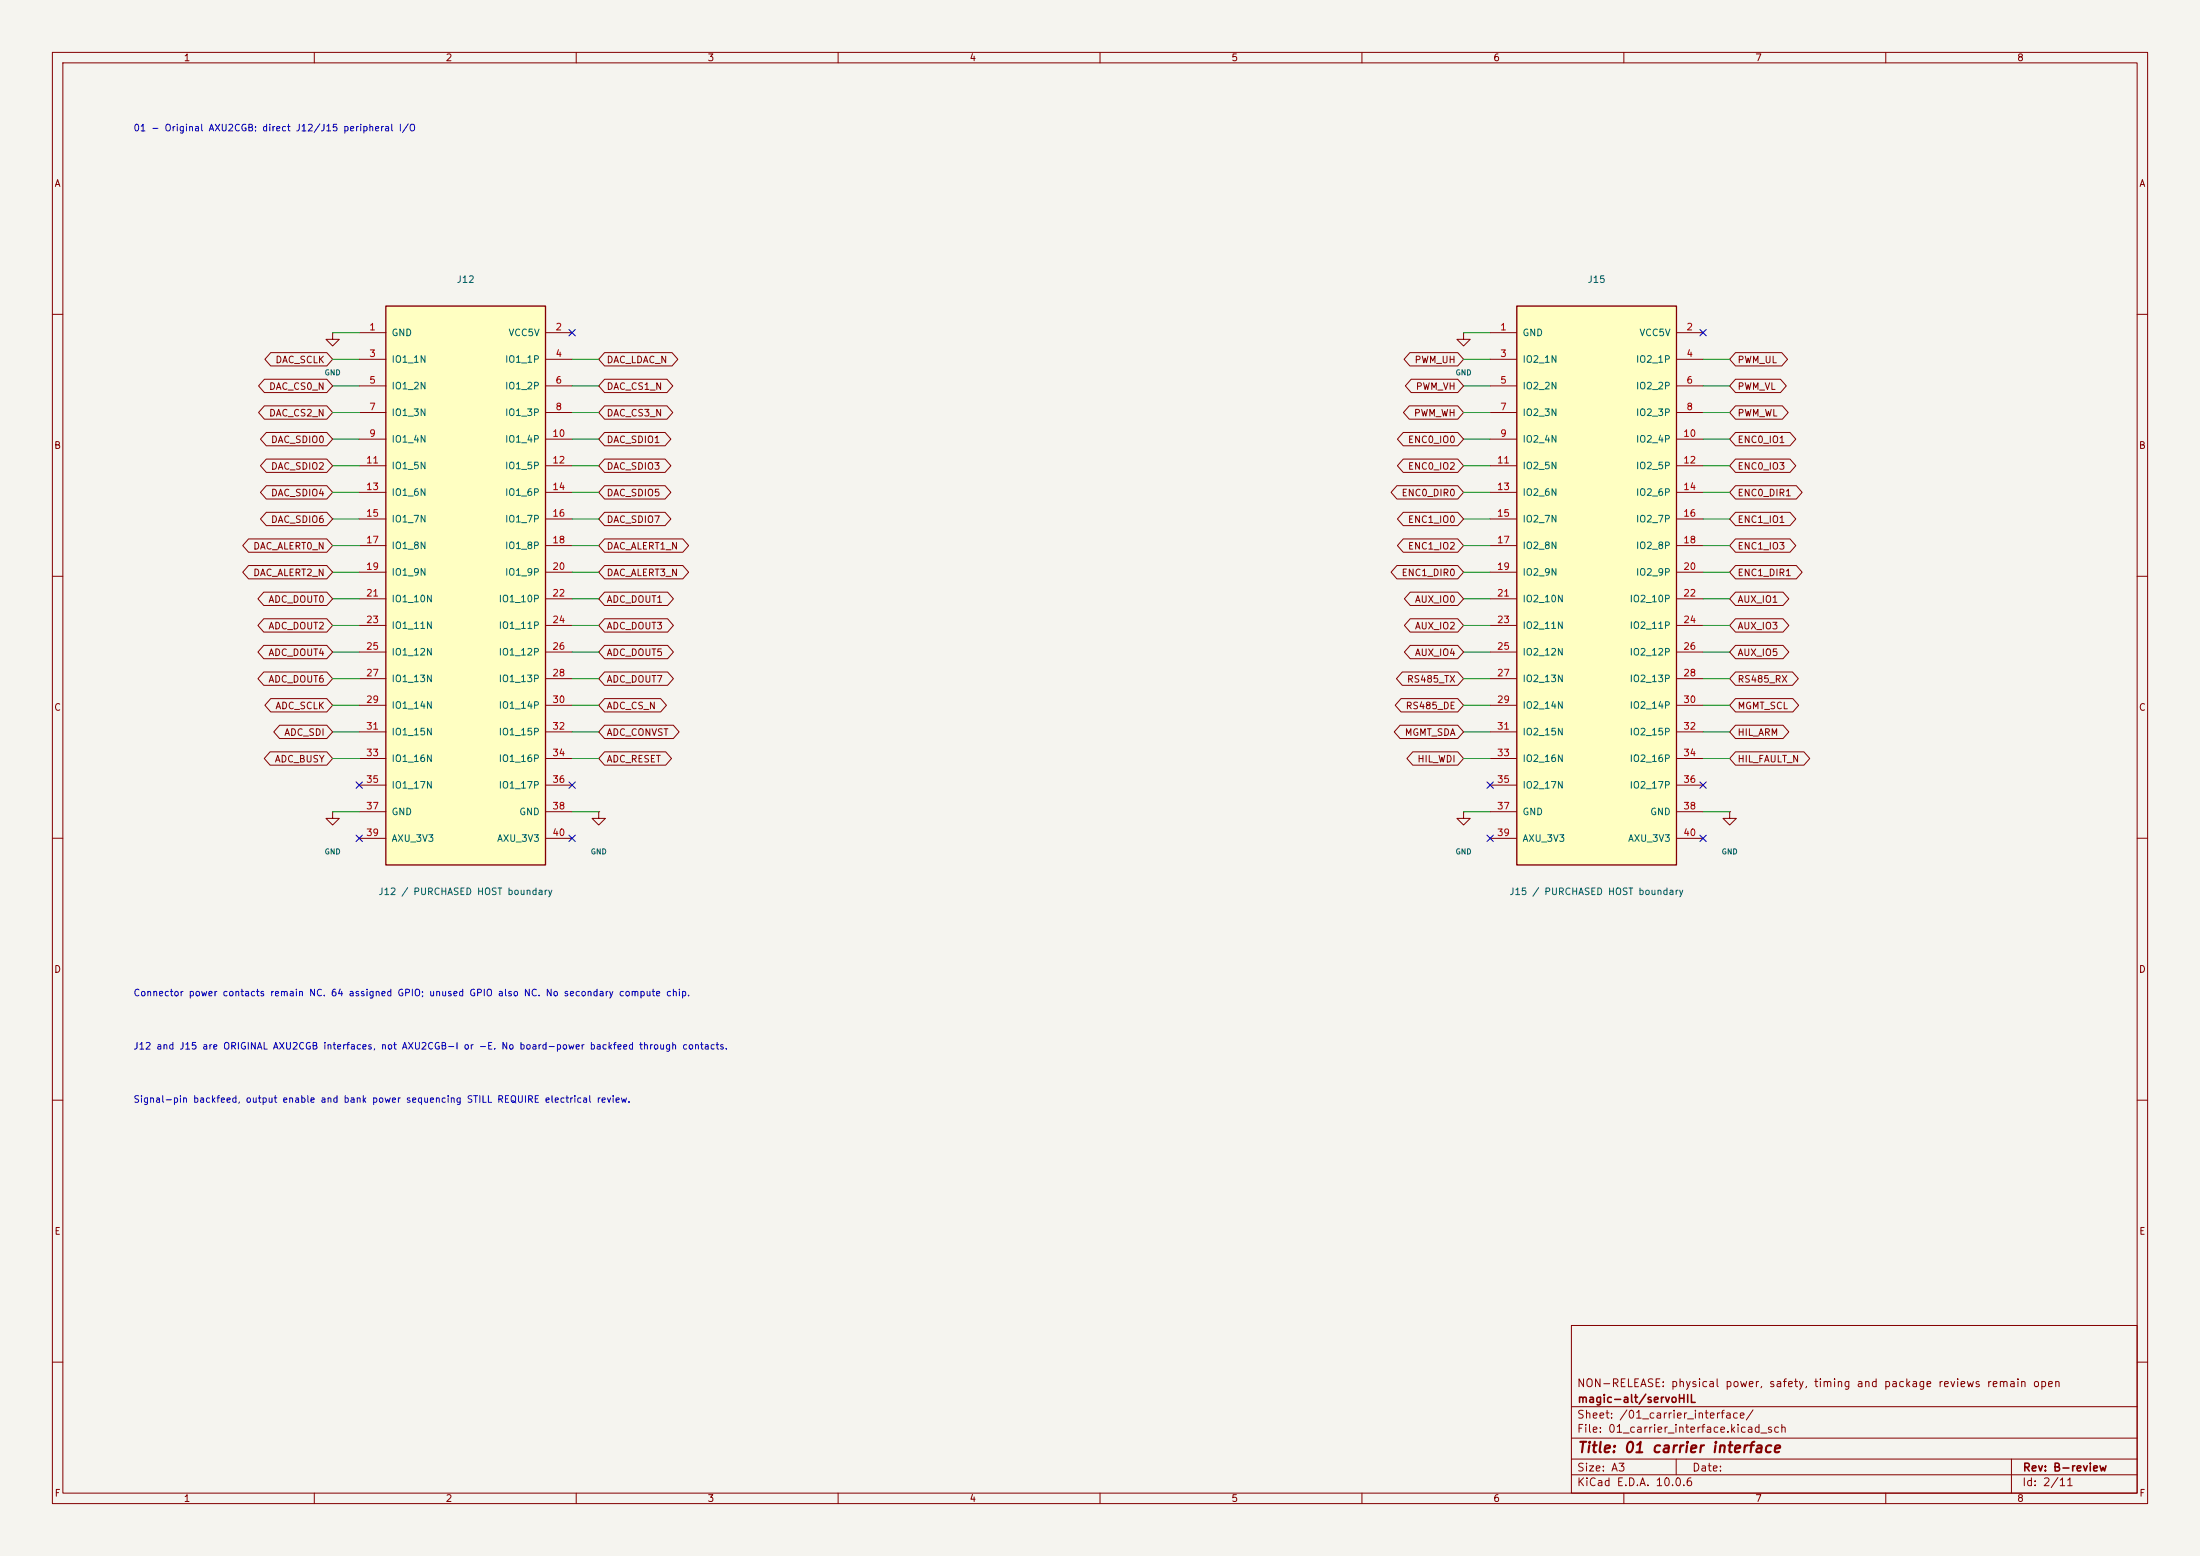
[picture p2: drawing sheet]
<svg xmlns="http://www.w3.org/2000/svg" width="420mm" height="297mm" viewBox="0 0 420 297" stroke-linecap="round" stroke-linejoin="round" font-family="sans-serif">
<path d="M0 0h420v297h-420z" fill="#f5f4ef" stroke="#f5f4ef" stroke-width=".19"/>
<g fill="none" stroke="#840000" stroke-width=".19">
<path d="M10 10h400v277h-400zM12 12h396v273h-396zM60 10v2M110 10v2M160 10v2M210 10v2M260 10v2M310 10v2M360 10v2M10 60h2M408 60h2M10 110h2"/>
<path d="M408 110h2M10 160h2M114.3 154.9v1.3h1.3l-1.3 1.3-1.3-1.3h1.3M114.3 154.9h.1M279.4 154.9v1.3h1.3l-1.3 1.3-1.3-1.3h1.3M279.4 154.9h.1M408 160h2M10 210h2M408 210h2M300 253h108v32h-108zM10 260h2M300 278.5h108"/>
<path d="M300 274.5h108M300 268.5h108M320 278.5v3M384 278.5v6.5M408 260h2M60 285v2M110 285v2M160 285v2M210 285v2M260 285v2M300 281.5h108M310 285v2"/>
<path d="M360 285v2"/>
</g>
<path d="M73.7 58.4h30.4v106.7h-30.4z" fill="#ffffc2"/>
<path d="M73.7 58.4h30.4v106.7h-30.4z" fill="none" stroke="#840000" stroke-width=".25"/>
<g fill="none" stroke="#840000" stroke-width=".19">
<path d="M63.5 63.5v1.3h1.3l-1.3 1.2-1.3-1.2h1.3M63.5 63.5h.1M68.6 63.5h5.1M68.6 68.6h5.1M68.6 73.7h5.1M68.6 78.7h5.1M104.1 63.5h5.1M104.1 68.6h5.1M104.1 73.7h5.1M104.1 78.7h5.1M68.6 83.8h5.1M68.6 88.9h5.1"/>
<path d="M68.6 94h5.1M68.6 99.1h5.1M104.1 83.8h5.1M104.1 88.9h5.1M104.1 94h5.1M104.1 99.1h5.1M68.6 104.1h5.1M68.6 109.2h5.1M68.6 114.3h5.1M68.6 119.4h5.1M104.1 104.1h5.1M104.1 109.2h5.1"/>
<path d="M104.1 114.3h5.1M104.1 119.4h5.1M68.6 124.5h5.1M68.6 129.5h5.1M68.6 134.6h5.1M68.6 139.7h5.1M104.1 124.5h5.1M104.1 129.5h5.1M104.1 134.6h5.1M104.1 139.7h5.1M63.5 154.9v1.3h1.3l-1.3 1.3-1.3-1.3h1.3M63.5 154.9h.1"/>
<path d="M68.6 144.8h5.1M68.6 149.9h5.1M68.6 154.9h5.1M104.1 144.8h5.1M104.1 149.9h5.1M104.1 154.9h5.1M68.6 160h5.1M104.1 160h5.1"/>
</g>
<path d="M289.6 58.4h30.4v106.7h-30.4z" fill="#ffffc2"/>
<path d="M289.6 58.4h30.4v106.7h-30.4z" fill="none" stroke="#840000" stroke-width=".25"/>
<g fill="none" stroke="#840000" stroke-width=".19">
<path d="M50.5 72.4h11.9l1.1 1.3-1.1 1.2h-11.9l-1.1-1.2zM50.5 77.5h11.9l1.1 1.2-1.1 1.3h-11.9l-1.1-1.3zM51.7 67.3h10.7l1.1 1.3-1.1 1.3h-10.7l-1.1-1.3zM115.4 67.3h12.9l1.1 1.3-1.1 1.3h-12.9l-1.1-1.3zM115.4 77.5h11.9l1.1 1.2-1.1 1.3h-11.9l-1.1-1.3zM115.4 72.4h11.9l1.1 1.3-1.1 1.2h-11.9l-1.1-1.2zM269 77.5h9.3l1.1 1.2-1.1 1.3h-9.3l-1.1-1.3zM269.2 67.3h9.1l1.1 1.3-1.1 1.3h-9.1l-1.2-1.3zM269.4 72.4h8.9l1.1 1.3-1.1 1.2h-8.9l-1.1-1.2zM279.4 63.5v1.3h1.3l-1.3 1.2-1.3-1.2h1.3M279.4 63.5h.1M284.5 63.5h5.1"/>
<path d="M284.5 68.6h5.1M284.5 73.7h5.1M284.5 78.7h5.1M320 63.5h5.1M320 68.6h5.1M320 73.7h5.1M320 78.7h5.1M331.3 77.5h9l1.1 1.2-1.1 1.3h-9l-1.1-1.3zM331.3 72.4h8.6l1.1 1.3-1.1 1.2h-8.6l-1.1-1.2zM331.3 67.3h8.8l1.2 1.3-1.2 1.3h-8.8l-1.1-1.3zM50.8 92.7h11.6l1.1 1.3-1.1 1.3h-11.6l-1.1-1.3zM50.8 97.8h11.6l1.1 1.3-1.1 1.2h-11.6l-1.1-1.2z"/>
<path d="M50.8 82.5h11.6l1.1 1.3-1.1 1.3h-11.6l-1.1-1.3zM50.8 87.6h11.6l1.1 1.3-1.1 1.3h-11.6l-1.1-1.3zM115.4 82.5h11.6l1.1 1.3-1.1 1.3h-11.6l-1.1-1.3zM115.4 97.8h11.6l1.1 1.3-1.1 1.2h-11.6l-1.1-1.2zM115.4 92.7h11.6l1.1 1.3-1.1 1.3h-11.6l-1.1-1.3zM115.4 87.6h11.6l1.1 1.3-1.1 1.3h-11.6l-1.1-1.3zM266.7 92.7h11.6l1.1 1.3-1.1 1.3h-11.6l-1.1-1.3zM267.9 97.8h10.4l1.1 1.3-1.1 1.2h-10.4l-1.1-1.2zM267.9 82.5h10.4l1.1 1.3-1.1 1.3h-10.4l-1.1-1.3zM267.9 87.6h10.4l1.1 1.3-1.1 1.3h-10.4l-1.1-1.3zM284.5 83.8h5.1M284.5 88.9h5.1"/>
<path d="M284.5 94h5.1M284.5 99.1h5.1M320 83.8h5.1M320 88.9h5.1M320 94h5.1M320 99.1h5.1M331.3 82.5h10.4l1.1 1.3-1.1 1.3h-10.4l-1.1-1.3zM331.3 87.6h10.4l1.1 1.3-1.1 1.3h-10.4l-1.1-1.3zM331.3 92.7h11.6l1.1 1.3-1.1 1.3h-11.6l-1.1-1.3zM331.3 97.8h10.4l1.1 1.3-1.1 1.2h-10.4l-1.1-1.2zM47.4 107.9h15l1.1 1.3-1.1 1.3h-15l-1.1-1.3zM47.4 102.9h15l1.1 1.2-1.1 1.3h-15l-1.1-1.3z"/>
<path d="M50.4 118.1h12l1.1 1.3-1.1 1.3h-12l-1.2-1.3zM50.4 113h12l1.1 1.3-1.1 1.3h-12l-1.2-1.3zM115.4 118.1h12l1.2 1.3-1.2 1.3h-12l-1.1-1.3zM115.4 107.9h15l1.1 1.3-1.1 1.3h-15l-1.1-1.3zM115.4 113h12l1.2 1.3-1.2 1.3h-12l-1.1-1.3zM115.4 102.9h15l1.1 1.2-1.1 1.3h-15l-1.1-1.3zM266.7 107.9h11.6l1.1 1.3-1.1 1.3h-11.6l-1.1-1.3zM267.9 102.9h10.4l1.1 1.2-1.1 1.3h-10.4l-1.1-1.3zM269.2 118.1h9.1l1.1 1.3-1.1 1.3h-9.1l-1.1-1.3zM269.2 113h9.1l1.1 1.3-1.1 1.3h-9.1l-1.1-1.3zM284.5 104.1h5.1M284.5 109.2h5.1"/>
<path d="M284.5 114.3h5.1M284.5 119.4h5.1M320 104.1h5.1M320 109.2h5.1M320 114.3h5.1M320 119.4h5.1M331.3 102.9h10.4l1.1 1.2-1.1 1.3h-10.4l-1.1-1.3zM331.3 107.9h11.6l1.1 1.3-1.1 1.3h-11.6l-1.1-1.3zM331.3 113h9.1l1.1 1.3-1.1 1.3h-9.1l-1.1-1.3zM331.3 118.1h9.1l1.1 1.3-1.1 1.3h-9.1l-1.1-1.3zM50.4 128.3h12l1.1 1.2-1.1 1.3h-12l-1.2-1.3zM50.4 123.2h12l1.1 1.3-1.1 1.2h-12l-1.2-1.2z"/>
<path d="M51.7 133.3h10.7l1.1 1.3-1.1 1.3h-10.7l-1.1-1.3zM53.4 138.4h9l1.1 1.3-1.1 1.3h-9l-1.1-1.3zM115.4 128.3h12l1.2 1.2-1.2 1.3h-12l-1.1-1.3zM115.4 123.2h12l1.2 1.3-1.2 1.2h-12l-1.1-1.2zM115.4 138.4h13.1l1.1 1.3-1.1 1.3h-13.1l-1.1-1.3zM115.4 133.3h10.7l1.1 1.3-1.1 1.3h-10.7l-1.1-1.3zM267.3 138.4h11l1.1 1.3-1.1 1.3h-11l-1.1-1.3zM267.5 133.3h10.8l1.1 1.3-1.1 1.3h-10.8l-1.2-1.3zM267.7 128.3h10.6l1.1 1.2-1.1 1.3h-10.6l-1.1-1.3zM269.2 123.2h9.1l1.1 1.3-1.1 1.2h-9.1l-1.1-1.2zM284.5 124.5h5.1M284.5 129.5h5.1"/>
<path d="M284.5 134.6h5.1M284.5 139.7h5.1M320 124.5h5.1M320 129.5h5.1M320 134.6h5.1M320 139.7h5.1M331.3 133.3h11l1.1 1.3-1.1 1.3h-11l-1.1-1.3zM331.3 123.2h9.1l1.1 1.3-1.1 1.2h-9.1l-1.1-1.2zM331.3 128.3h10.9l1.1 1.2-1.1 1.3h-10.9l-1.1-1.3zM331.3 138.4h9.1l1.1 1.3-1.1 1.3h-9.1l-1.1-1.3zM51.6 143.5h10.8l1.1 1.3-1.1 1.3h-10.8l-1.2-1.3zM115.4 143.5h11.7l1.1 1.3-1.1 1.3h-11.7l-1.1-1.3z"/>
<path d="M269.7 143.5h8.6l1.1 1.3-1.1 1.3h-8.6l-1.1-1.3zM284.5 144.8h5.1M284.5 149.9h5.1M284.5 154.9h5.1M320 144.8h5.1M320 149.9h5.1M320 154.9h5.1M330.2 154.9v1.3h1.3l-1.3 1.3-1.3-1.3h1.3M330.2 154.9h.1M331.3 143.5h13.1l1.1 1.3-1.1 1.3h-13.1l-1.1-1.3zM284.5 160h5.1M320 160h5.1"/>
</g>
<g fill="none" stroke="#009600" stroke-width=".19">
<path d="M63.5 78.7h5.1M63.5 63.5h5.1M63.5 73.7h5.1M63.5 68.6h5.1M109.2 78.7h5.1M109.2 73.7h5.1M109.2 68.6h5.1M279.4 78.7h5.1M279.4 63.5h5.1M279.4 73.7h5.1M279.4 68.6h5.1M325.1 78.7h5.1"/>
<path d="M325.1 73.7h5.1M325.1 68.6h5.1M63.5 94h5.1M63.5 88.9h5.1M63.5 83.8h5.1M63.5 99.1h5.1M109.2 94h5.1M109.2 88.9h5.1M109.2 83.8h5.1M109.2 99.1h5.1M279.4 94h5.1M279.4 88.9h5.1"/>
<path d="M279.4 83.8h5.1M279.4 99.1h5.1M325.1 94h5.1M325.1 88.9h5.1M325.1 83.8h5.1M325.1 99.1h5.1M63.5 119.4h5.1M63.5 104.1h5.1M63.5 114.3h5.1M63.5 109.2h5.1M109.2 119.4h5.1M109.2 104.1h5.1"/>
<path d="M109.2 114.3h5.1M109.2 109.2h5.1M279.4 119.4h5.1M279.4 104.1h5.1M279.4 114.3h5.1M279.4 109.2h5.1M325.1 119.4h5.1M325.1 104.1h5.1M325.1 114.3h5.1M325.1 109.2h5.1M63.5 129.5h5.1M63.5 139.7h5.1"/>
<path d="M63.5 134.6h5.1M63.5 124.5h5.1M109.2 129.5h5.1M109.2 139.7h5.1M109.2 134.6h5.1M109.2 124.5h5.1M279.4 129.5h5.1M279.4 139.7h5.1M279.4 134.6h5.1M279.4 124.5h5.1M325.1 129.5h5.1M325.1 139.7h5.1"/>
<path d="M325.1 134.6h5.1M325.1 124.5h5.1M63.5 154.9h5.1M63.5 144.8h5.1M109.2 154.9h5.1M109.2 144.8h5.1M279.4 154.9h5.1M279.4 144.8h5.1M325.1 154.9h5.1M325.1 144.8h5.1"/>
</g>
<g fill="none" stroke="#000084" stroke-width=".19">
<path d="M108.6 62.9l1.2 1.2M109.8 62.9l-1.2 1.2M324.5 62.9l1.2 1.2M325.7 62.9l-1.2 1.2M68 149.3l1.2 1.2M68 159.4l1.2 1.2M69.2 149.3l-1.2 1.2M69.2 159.4l-1.2 1.2M108.6 159.4l1.2 1.2M108.6 149.3l1.2 1.2M109.8 159.4l-1.2 1.2M109.8 149.3l-1.2 1.2"/>
<path d="M283.9 149.3l1.2 1.2M283.9 159.4l1.2 1.2M285.1 149.3l-1.2 1.2M285.1 159.4l-1.2 1.2M324.5 159.4l1.2 1.2M324.5 149.3l1.2 1.2M325.7 159.4l-1.2 1.2M325.7 149.3l-1.2 1.2"/>
</g>
<text font-size="2" fill="#840000" x="301" y="277.8">Title: 01 carrier interface</text>
<g font-size="1.5" fill="#840000">
<text x="300.9" y="265.1">NON-RELEASE: physical power, safety, timing and package reviews remain open</text>
<text x="301" y="268.1">magic-alt/servoHIL</text>
<text x="300.9" y="273.8">File: 01_carrier_interface.kicad_sch</text>
<text x="300.9" y="271.1">Sheet: /01_carrier_interface/</text>
<text x="300.9" y="281.2">Size: A3</text>
<text x="322.9" y="281.2">Date:</text>
<text x="386" y="281.2">Rev: B-review</text>
<text x="300.9" y="284">KiCad E.D.A. 10.0.6</text>
<text x="385.9" y="284">Id: 2/11</text>
</g>
<g font-size="1.3" fill="#840000">
<text x="35" y="12">1</text>
<text x="85" y="12">2</text>
<text x="135" y="12">3</text>
<text x="185" y="12">4</text>
<text x="235" y="12">5</text>
<text x="285" y="12">6</text>
<text x="335" y="12">7</text>
<text x="385" y="12">8</text>
<text x="10.3" y="36">A</text>
<text x="408.3" y="36">A</text>
<text x="52.5" y="69.6">DAC_SCLK</text>
<text x="115.7" y="69.6">DAC_LDAC_N</text>
<text x="269.9" y="69.6">PWM_UH</text>
<text x="331.6" y="69.6">PWM_UL</text>
<text x="51.3" y="74.7">DAC_CS0_N</text>
<text x="115.7" y="74.7">DAC_CS1_N</text>
<text x="270.2" y="74.7">PWM_VH</text>
<text x="331.6" y="74.7">PWM_VL</text>
<text x="51.3" y="79.8">DAC_CS2_N</text>
<text x="115.7" y="79.8">DAC_CS3_N</text>
<text x="269.8" y="79.8">PWM_WH</text>
<text x="331.6" y="79.8">PWM_WL</text>
<text x="10.2" y="86">B</text>
<text x="51.6" y="84.9">DAC_SDIO0</text>
<text x="51.6" y="90">DAC_SDIO2</text>
<text x="115.7" y="84.9">DAC_SDIO1</text>
<text x="115.7" y="90">DAC_SDIO3</text>
<text x="268.7" y="84.9">ENC0_IO0</text>
<text x="268.7" y="90">ENC0_IO2</text>
<text x="331.6" y="84.9">ENC0_IO1</text>
<text x="331.6" y="90">ENC0_IO3</text>
<text x="408.2" y="86">B</text>
<text x="51.6" y="95">DAC_SDIO4</text>
<text x="115.7" y="95">DAC_SDIO5</text>
<text x="267.5" y="95">ENC0_DIR0</text>
<text x="331.6" y="95">ENC0_DIR1</text>
<text x="51.6" y="100.1">DAC_SDIO6</text>
<text x="115.7" y="100.1">DAC_SDIO7</text>
<text x="268.7" y="100.1">ENC1_IO0</text>
<text x="331.6" y="100.1">ENC1_IO1</text>
<text x="48.2" y="105.2">DAC_ALERT0_N</text>
<text x="115.7" y="105.2">DAC_ALERT1_N</text>
<text x="268.7" y="105.2">ENC1_IO2</text>
<text x="331.6" y="105.2">ENC1_IO3</text>
<text x="48.2" y="110.3">DAC_ALERT2_N</text>
<text x="115.7" y="110.3">DAC_ALERT3_N</text>
<text x="267.5" y="110.3">ENC1_DIR0</text>
<text x="331.6" y="110.3">ENC1_DIR1</text>
<text x="51.1" y="115.4">ADC_DOUT0</text>
<text x="115.7" y="115.4">ADC_DOUT1</text>
<text x="270" y="115.4">AUX_IO0</text>
<text x="331.6" y="115.4">AUX_IO1</text>
<text x="51.1" y="125.5">ADC_DOUT4</text>
<text x="51.1" y="120.4">ADC_DOUT2</text>
<text x="115.7" y="125.5">ADC_DOUT5</text>
<text x="115.7" y="120.4">ADC_DOUT3</text>
<text x="270" y="125.5">AUX_IO4</text>
<text x="270" y="120.4">AUX_IO2</text>
<text x="331.6" y="125.5">AUX_IO5</text>
<text x="331.6" y="120.4">AUX_IO3</text>
<text x="51.1" y="130.6">ADC_DOUT6</text>
<text x="115.7" y="130.6">ADC_DOUT7</text>
<text x="268.5" y="130.6">RS485_TX</text>
<text x="331.6" y="130.6">RS485_RX</text>
<text x="10.2" y="136">C</text>
<text x="52.5" y="135.7">ADC_SCLK</text>
<text x="115.7" y="135.7">ADC_CS_N</text>
<text x="268.2" y="135.7">RS485_DE</text>
<text x="331.6" y="135.7">MGMT_SCL</text>
<text x="408.2" y="136">C</text>
<text x="54.2" y="140.8">ADC_SDI</text>
<text x="115.7" y="140.8">ADC_CONVST</text>
<text x="268.1" y="140.8">MGMT_SDA</text>
<text x="331.6" y="140.8">HIL_ARM</text>
<text x="52.3" y="145.8">ADC_BUSY</text>
<text x="115.7" y="145.8">ADC_RESET</text>
<text x="270.5" y="145.8">HIL_WDI</text>
<text x="331.6" y="145.8">HIL_FAULT_N</text>
<text x="10.2" y="186">D</text>
<text x="408.2" y="186">D</text>
<text x="10.3" y="236">E</text>
<text x="408.3" y="236">E</text>
<text x="10.3" y="286">F</text>
<text x="35" y="287">1</text>
<text x="85" y="287">2</text>
<text x="135" y="287">3</text>
<text x="185" y="287">4</text>
<text x="235" y="287">5</text>
<text x="285" y="287">6</text>
<text x="335" y="287">7</text>
<text x="385" y="287">8</text>
<text x="408.3" y="286">F</text>
</g>
<g font-size="1.3" fill="#0000c2">
<text x="25.4" y="25.4">01 - Original AXU2CGB: direct J12/J15 peripheral I/O</text>
<text x="25.4" y="190.5">Connector power contacts remain NC. 64 assigned GPIO; unused GPIO also NC. No secondary compute chip.</text>
<text x="25.4" y="200.6">J12 and J15 are ORIGINAL AXU2CGB interfaces, not AXU2CGB-I or -E. No board-power backfeed through contacts.</text>
<text x="25.4" y="210.8">Signal-pin backfeed, output enable and bank power sequencing STILL REQUIRE electrical review.</text>
</g>
<g font-size="1.3" fill="#006464">
<text x="87.1" y="54.3">J12</text>
<text x="303" y="54.3">J15</text>
<text x="74.6" y="64.5">GND</text>
<text x="97" y="64.5">VCC5V</text>
<text x="290.5" y="64.5">GND</text>
<text x="312.9" y="64.5">VCC5V</text>
<text x="74.6" y="69.5">IO1_1N</text>
<text x="96.3" y="69.5">IO1_1P</text>
<text x="290.5" y="69.5">IO2_1N</text>
<text x="312.2" y="69.5">IO2_1P</text>
<text x="74.6" y="74.6">IO1_2N</text>
<text x="96.3" y="74.6">IO1_2P</text>
<text x="290.5" y="74.6">IO2_2N</text>
<text x="312.2" y="74.6">IO2_2P</text>
<text x="74.6" y="79.7">IO1_3N</text>
<text x="96.3" y="79.7">IO1_3P</text>
<text x="290.5" y="79.7">IO2_3N</text>
<text x="312.2" y="79.7">IO2_3P</text>
<text x="74.6" y="84.8">IO1_4N</text>
<text x="74.6" y="89.9">IO1_5N</text>
<text x="96.3" y="84.8">IO1_4P</text>
<text x="96.3" y="89.9">IO1_5P</text>
<text x="290.5" y="84.8">IO2_4N</text>
<text x="290.5" y="89.9">IO2_5N</text>
<text x="312.2" y="84.8">IO2_4P</text>
<text x="312.2" y="89.9">IO2_5P</text>
<text x="74.6" y="94.9">IO1_6N</text>
<text x="96.3" y="94.9">IO1_6P</text>
<text x="290.5" y="94.9">IO2_6N</text>
<text x="312.2" y="94.9">IO2_6P</text>
<text x="74.6" y="100">IO1_7N</text>
<text x="96.3" y="100">IO1_7P</text>
<text x="290.5" y="100">IO2_7N</text>
<text x="312.2" y="100">IO2_7P</text>
<text x="74.6" y="105.1">IO1_8N</text>
<text x="96.3" y="105.1">IO1_8P</text>
<text x="290.5" y="105.1">IO2_8N</text>
<text x="312.2" y="105.1">IO2_8P</text>
<text x="74.6" y="110.2">IO1_9N</text>
<text x="96.3" y="110.2">IO1_9P</text>
<text x="290.5" y="110.2">IO2_9N</text>
<text x="312.2" y="110.2">IO2_9P</text>
<text x="74.6" y="115.3">IO1_10N</text>
<text x="95.1" y="115.3">IO1_10P</text>
<text x="290.5" y="115.3">IO2_10N</text>
<text x="311" y="115.3">IO2_10P</text>
<text x="74.6" y="120.3">IO1_11N</text>
<text x="74.6" y="125.4">IO1_12N</text>
<text x="95.1" y="120.3">IO1_11P</text>
<text x="95.1" y="125.4">IO1_12P</text>
<text x="290.5" y="120.3">IO2_11N</text>
<text x="290.5" y="125.4">IO2_12N</text>
<text x="311" y="120.3">IO2_11P</text>
<text x="311" y="125.4">IO2_12P</text>
<text x="74.6" y="130.5">IO1_13N</text>
<text x="95.1" y="130.5">IO1_13P</text>
<text x="290.5" y="130.5">IO2_13N</text>
<text x="311" y="130.5">IO2_13P</text>
<text x="74.6" y="135.6">IO1_14N</text>
<text x="95.1" y="135.6">IO1_14P</text>
<text x="290.5" y="135.6">IO2_14N</text>
<text x="311" y="135.6">IO2_14P</text>
<text x="74.6" y="140.7">IO1_15N</text>
<text x="95.1" y="140.7">IO1_15P</text>
<text x="290.5" y="140.7">IO2_15N</text>
<text x="311" y="140.7">IO2_15P</text>
<text x="74.6" y="145.7">IO1_16N</text>
<text x="95.1" y="145.7">IO1_16P</text>
<text x="290.5" y="145.7">IO2_16N</text>
<text x="311" y="145.7">IO2_16P</text>
<text x="74.6" y="150.8">IO1_17N</text>
<text x="74.6" y="155.9">GND</text>
<text x="95.1" y="150.8">IO1_17P</text>
<text x="99" y="155.9">GND</text>
<text x="290.5" y="150.8">IO2_17N</text>
<text x="290.5" y="155.9">GND</text>
<text x="311" y="150.8">IO2_17P</text>
<text x="314.9" y="155.9">GND</text>
<text x="74.6" y="161">AXU_3V3</text>
<text x="94.8" y="161">AXU_3V3</text>
<text x="290.5" y="161">AXU_3V3</text>
<text x="310.7" y="161">AXU_3V3</text>
<text x="72.1" y="171.1">J12 / PURCHASED HOST boundary</text>
<text x="288" y="171.1">J15 / PURCHASED HOST boundary</text>
</g>
<g font-size="1.3" fill="#a90000">
<text x="70.4" y="63.4">1</text>
<text x="105.9" y="63.4">2</text>
<text x="286.3" y="63.4">1</text>
<text x="321.8" y="63.4">2</text>
<text x="70.4" y="68.4">3</text>
<text x="105.9" y="68.4">4</text>
<text x="286.3" y="68.4">3</text>
<text x="321.8" y="68.4">4</text>
<text x="70.4" y="73.5">5</text>
<text x="105.9" y="73.5">6</text>
<text x="286.3" y="73.5">5</text>
<text x="321.8" y="73.5">6</text>
<text x="70.4" y="78.6">7</text>
<text x="70.4" y="83.7">9</text>
<text x="105.3" y="83.7">10</text>
<text x="105.9" y="78.6">8</text>
<text x="286.3" y="78.6">7</text>
<text x="286.3" y="83.7">9</text>
<text x="321.2" y="83.7">10</text>
<text x="321.8" y="78.6">8</text>
<text x="69.8" y="88.8">11</text>
<text x="105.3" y="88.8">12</text>
<text x="285.7" y="88.8">11</text>
<text x="321.2" y="88.8">12</text>
<text x="69.8" y="93.8">13</text>
<text x="105.3" y="93.8">14</text>
<text x="285.7" y="93.8">13</text>
<text x="321.2" y="93.8">14</text>
<text x="69.8" y="98.9">15</text>
<text x="105.3" y="98.9">16</text>
<text x="285.7" y="98.9">15</text>
<text x="321.2" y="98.9">16</text>
<text x="69.8" y="104">17</text>
<text x="105.3" y="104">18</text>
<text x="285.7" y="104">17</text>
<text x="321.2" y="104">18</text>
<text x="69.8" y="109.1">19</text>
<text x="105.3" y="109.1">20</text>
<text x="285.7" y="109.1">19</text>
<text x="321.2" y="109.1">20</text>
<text x="69.8" y="114.2">21</text>
<text x="69.8" y="119.2">23</text>
<text x="105.3" y="114.2">22</text>
<text x="105.3" y="119.2">24</text>
<text x="285.7" y="114.2">21</text>
<text x="285.7" y="119.2">23</text>
<text x="321.2" y="114.2">22</text>
<text x="321.2" y="119.2">24</text>
<text x="69.8" y="124.3">25</text>
<text x="105.3" y="124.3">26</text>
<text x="285.7" y="124.3">25</text>
<text x="321.2" y="124.3">26</text>
<text x="69.8" y="129.4">27</text>
<text x="105.3" y="129.4">28</text>
<text x="285.7" y="129.4">27</text>
<text x="321.2" y="129.4">28</text>
<text x="69.8" y="134.5">29</text>
<text x="105.3" y="134.5">30</text>
<text x="285.7" y="134.5">29</text>
<text x="321.2" y="134.5">30</text>
<text x="69.8" y="139.6">31</text>
<text x="105.3" y="139.6">32</text>
<text x="285.7" y="139.6">31</text>
<text x="321.2" y="139.6">32</text>
<text x="69.8" y="144.6">33</text>
<text x="69.8" y="149.7">35</text>
<text x="105.3" y="144.6">34</text>
<text x="105.3" y="149.7">36</text>
<text x="285.7" y="144.6">33</text>
<text x="285.7" y="149.7">35</text>
<text x="321.2" y="144.6">34</text>
<text x="321.2" y="149.7">36</text>
<text x="69.8" y="154.8">37</text>
<text x="105.3" y="154.8">38</text>
<text x="285.7" y="154.8">37</text>
<text x="321.2" y="154.8">38</text>
<text x="69.8" y="159.9">39</text>
<text x="105.3" y="159.9">40</text>
<text x="285.7" y="159.9">39</text>
<text x="321.2" y="159.9">40</text>
</g>
<g font-size="1" fill="#006464">
<text x="61.9" y="71.9">GND</text>
<text x="277.8" y="71.9">GND</text>
<text x="61.9" y="163.3">GND</text>
<text x="112.7" y="163.3">GND</text>
<text x="277.8" y="163.3">GND</text>
<text x="328.6" y="163.3">GND</text>
</g>
</svg>
